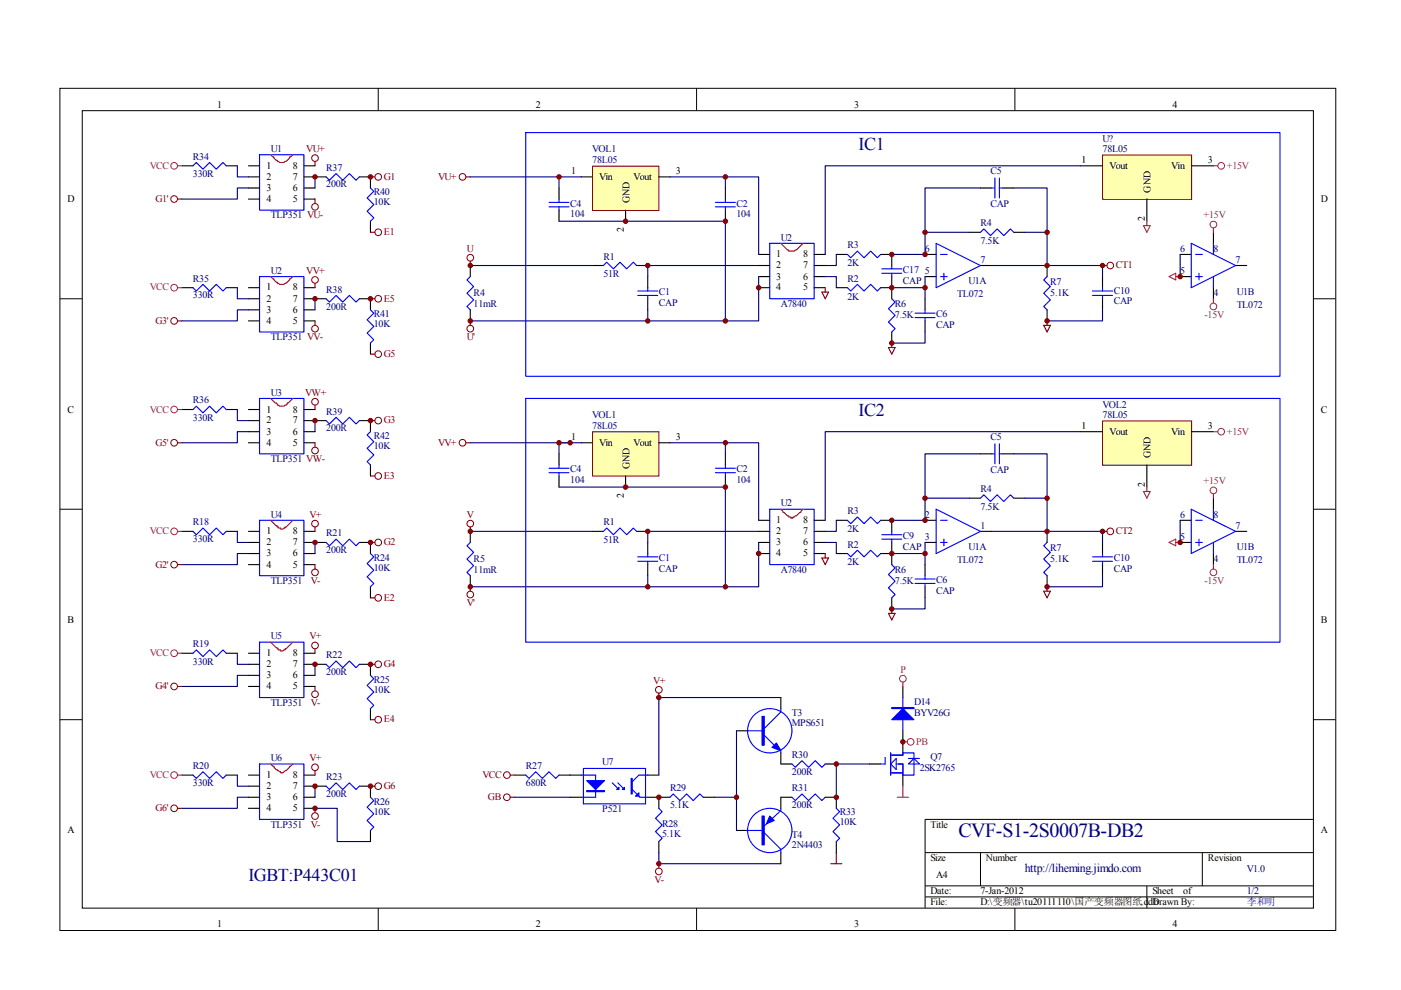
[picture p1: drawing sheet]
<svg xmlns="http://www.w3.org/2000/svg" width="297mm" height="210mm" viewBox="0 0 297 210" stroke-linecap="round" stroke-linejoin="round" font-family="sans-serif">
<g fill="none" stroke="#000" stroke-width=".21">
<path d="M12.7 18.7h270.5v178.6h-270.5zM80.2 18.7v4.7M147.7 18.7v4.7M215.2 18.7v4.7M17.4 23.5h261.1v169h-261.1zM12.7 63.3h4.7M278.4 63.3h4.7M12.7 108h4.7M278.4 108h4.7M12.7 152.6h4.7M278.4 152.6h4.7M278.4 173.7h-82.3v18.8"/>
<path d="M80.2 192.5v4.7M147.7 192.5v4.7M196.1 180.8h82.3M196.1 187.8h82.3M196.1 190.2h82.3M207.9 180.8v7M215.2 192.5v4.7M243.2 187.8v4.7M254.9 180.8v7"/>
</g>
<g fill="none" stroke="#00f" stroke-width=".23">
<path d="M40.9 35.2l.7-.7 1.4 1.4 1.4-1.4 1.5 1.4 1.4-1.4 .7 .7M55 32.8h9.4v11.8h-9.4zM69.1 37.5l.7 .7 1.5-1.4 1.4 1.4 1.4-1.4 1.4 1.4 .7-.7M78.5 39.9l.8 .7-1.5 1.4 1.5 1.4-1.5 1.4 1.5 1.4-.8 .7M55 58.6h9.4v11.8h-9.4zM163.2 51.6h9.4v11.7h-9.4zM40.9 61l.7 .7 1.4-1.4 1.4 1.4 1.5-1.4 1.4 1.4 .7-.7M69.1 63.3l.7 .7 1.5-1.4 1.4 1.4 1.4-1.4 1.4 1.4 .7-.7M78.5 65.7l.8 .7-1.5 1.4 1.5 1.4-1.5 1.4 1.5 1.4-.8 .7M40.9 86.8l.7-.7 1.4 1.4 1.4-1.4 1.5 1.4 1.4-1.4 .7 .7M55 84.5h9.4v11.7h-9.4zM69.1 89.2l.7 .7 1.5-1.4 1.4 1.4 1.4-1.4 1.4 1.4 .7-.7"/>
<path d="M40.9 112.7l.7 .7 1.4-1.4 1.4 1.4 1.5-1.4 1.4 1.4 .7-.7M55 110.3h9.4v11.8h-9.4zM69.1 115l.7 .7 1.5-1.4 1.4 1.4 1.4-1.4 1.4 1.4 .7-.7M78.5 117.4l.8 .7-1.5 1.4 1.5 1.4-1.5 1.4 1.5 1.4-.8 .7M40.9 138.5l.7-.7 1.4 1.4 1.4-1.4 1.5 1.4 1.4-1.4 .7 .7M55 136.2h9.4v11.7h-9.4zM69.1 140.9l.7 .7 1.5-1.5 1.4 1.5 1.4-1.5 1.4 1.5 .7-.7M78.5 143.2l.8 .7-1.5 1.4 1.5 1.4-1.5 1.4 1.5 1.4-.8 .7M40.9 164.3l.7 .7 1.4-1.4 1.4 1.4 1.5-1.4 1.4 1.4 .7-.7M55 162h9.4v11.7h-9.4zM69.1 166.7l.7 .7 1.5-1.4 1.4 1.4 1.4-1.4 1.4 1.4 .7-.7M78.5 169l.8 .7-1.5 1.4 1.5 1.5-1.5 1.4 1.5 1.4-.8 .7"/>
</g>
<g fill="none" stroke="#000" stroke-width=".23">
<path d="M38.6 35.2h2.3M48 35.2h2.3M52.7 35.2h2.3M52.7 37.5h2.3M52.7 39.9h2.3M64.4 35.2h2.4M64.4 37.5h4.7M64.4 39.9h2.4M76.2 37.5h2.3v2.4M52.7 42.2h2.3M64.4 42.2h2.4M78.5 46.9v2.4"/>
<path d="M160.9 53.9h2.3M160.9 56.3h2.3M160.9 58.6h2.3M172.6 53.9h2.4M172.6 56.3h2.4M172.6 58.6h2.4M38.6 61h2.3M48 61h2.3M52.7 61h2.3M52.7 63.3h2.3M52.7 65.7h2.3M52.7 68h2.3"/>
<path d="M64.4 61h2.4M64.4 63.3h4.7M64.4 65.7h2.4M64.4 68h2.4M76.2 63.3h2.3v2.4M78.5 72.7v2.4M160.9 61h2.3M172.6 61h2.4M38.6 86.8h2.3M48 86.8h2.3M52.7 86.8h2.3M52.7 89.2h2.3"/>
<path d="M52.7 91.5h2.3M52.7 93.9h2.3M64.4 86.8h2.4M64.4 89.2h4.7M64.4 91.5h2.4M64.4 93.9h2.4M76.2 89.2h2.3M38.6 112.7h2.3M48 112.7h2.3M52.7 112.7h2.3M52.7 115h2.3M52.7 117.4h2.3"/>
<path d="M52.7 119.7h2.3M64.4 112.7h2.4M64.4 115h4.7M64.4 117.4h2.4M64.4 119.7h2.4M76.2 115h2.3v2.4M38.6 138.5h2.3M48 138.5h2.3M52.7 138.5h2.3M64.4 138.5h2.4M78.5 124.4v2.4M52.7 140.9h2.3"/>
<path d="M52.7 143.2h2.3M52.7 145.5h2.3M64.4 140.9h4.7M64.4 143.2h2.4M64.4 145.5h2.4M76.2 140.9h2.3v2.3M78.5 150.2v2.4M38.6 164.3h2.3M48 164.3h2.3M52.7 164.3h2.3M52.7 166.7h2.3M52.7 169h2.3"/>
<path d="M52.7 171.4h2.3M64.4 164.3h2.4M64.4 166.7h4.7M64.4 169h2.4M64.4 171.4h2.4M76.2 166.7h2.3v2.3M78.5 176.1v2.3"/>
</g>
<path d="M57.4 32.8l.5 .5h.2a.83 .83 0 0 0 .7 .7v.2a1.83 1.83 0 0 0 2.1-.2l.5-.5v-.2h.2l.5-.5M57.4 58.6l.5 .5h.2a.82 .82 0 0 0 .7 .7v.3a1.81 1.81 0 0 0 2.1-.3l.5-.5v-.2h.2l.5-.5M165.6 51.6l1.4 1.4h.2v.2a2.17 2.17 0 0 0 2.1-.7l1-.9M57.4 84.5l.9 .9h.3a1.17 1.17 0 0 0 1.8 .5h.3l.2-.5h.2l1-.9M57.4 110.3l1.2 1.2h.2v.2h.2v.3h.5v.2h.5l.4-.2v-.3h.3l1.4-1.4M57.4 136.2l1.2 1.1h.2v.3h.2v.2h.5v.2h.5l.4-.2v-.2h.3l1.4-1.4M57.4 162l.5 .5h.2a.82 .82 0 0 0 .7 .7v.2l.7 .2v.3a.74 .74 0 0 0 .9-.5h.3l.7-.7v-.2h.2l.5-.5" fill="none" stroke="#f00" stroke-width=".23"/>
<g fill="none" stroke="#800000" stroke-width=".21">
<circle cx="66.8" cy="33.5" r=".71"/>
<circle cx="80.2" cy="37.5" r=".71"/>
<circle cx="36.9" cy="42.2" r=".71"/>
<circle cx="66.8" cy="43.9" r=".71"/>
<circle cx="66.8" cy="59.3" r=".71"/>
<circle cx="80.2" cy="49.2" r=".71"/>
<circle cx="36.9" cy="68" r=".71"/>
<circle cx="66.8" cy="69.7" r=".71"/>
<circle cx="80.2" cy="75.1" r=".71"/>
<circle cx="80.2" cy="63.3" r=".71"/>
<circle cx="36.9" cy="93.9" r=".71"/>
<circle cx="66.8" cy="85.2" r=".71"/>
<circle cx="66.8" cy="95.5" r=".71"/>
<circle cx="80.2" cy="89.2" r=".71"/>
<circle cx="36.9" cy="119.7" r=".71"/>
<circle cx="66.8" cy="111" r=".71"/>
<circle cx="80.2" cy="100.9" r=".71"/>
<circle cx="80.2" cy="115" r=".71"/>
<circle cx="66.8" cy="121.4" r=".71"/>
<circle cx="66.8" cy="136.9" r=".71"/>
<circle cx="80.2" cy="126.8" r=".71"/>
<circle cx="36.9" cy="145.5" r=".71"/>
<circle cx="66.8" cy="147.2" r=".71"/>
<circle cx="80.2" cy="140.8" r=".71"/>
<circle cx="80.2" cy="152.6" r=".71"/>
<circle cx="36.9" cy="171.4" r=".71"/>
<circle cx="66.8" cy="173" r=".71"/>
<circle cx="66.8" cy="162.7" r=".71"/>
<circle cx="80.2" cy="166.7" r=".71"/>
</g>
<g fill="none" stroke="#800000" stroke-width=".23">
<path d="M66.8 34.2v1M78.5 37.5h1M37.6 42.2h1M66.8 42.2v.9M78.5 49.3h1M37.6 68h1M66.8 60.1v.9M66.8 68v1M78.5 75.1h1M78.5 63.3h1M37.6 93.9h1M66.8 85.9v.9"/>
<path d="M66.8 93.9v.9M78.5 89.2h1M37.6 119.7h1M66.8 111.7v1M66.8 119.7v1M78.5 115h1M78.5 100.9h1M66.8 137.6v.9M78.5 126.8h1M37.6 145.5h1M66.8 145.5v1M78.5 140.9h1"/>
<path d="M78.5 152.6h1M37.6 171.4h1M66.8 163.4v.9M66.8 171.4v.9M78.5 166.7h1"/>
</g>
<path d="M125.7 35.3h14v9.3h-14z" fill="#ffffb0"/>
<g fill="none" stroke="#800000" stroke-width=".21">
<path d="M125.6 35.2h14.1v9.4h-14.1z"/>
<circle cx="98.1" cy="37.5" r=".71"/>
<circle cx="99.7" cy="54.7" r=".71"/>
<circle cx="99.7" cy="69.7" r=".7"/>
</g>
<g fill="none" stroke="#000" stroke-width=".23">
<path d="M123.2 37.5h2.4M139.7 37.5h2.3M153.8 39.9v2.3M207.9 39.9h2.3M212.6 39.9h2.3M99.7 56.3v2.3M125.6 56.3h2.3M132.6 44.6v2.3M135 56.3h2.3M137.3 58.6v2.4M153.8 44.6v2.3M177.3 53.9h2.4"/>
<path d="M186.7 53.9h2.4M196.1 53.9h2.4M196.1 58.6h2.4M205.5 49.3h2.4M207.9 56.3h2.3M214.9 49.3h2.4M99.7 65.7v2.3M137.3 63.3v2.4M177.3 61h2.4M186.7 61h2.4v2.3M189.1 70.4v2.3M196.1 63.3v2.4"/>
<path d="M196.1 68v2.4M160.9 110.3h2.3M160.9 112.7h2.3M160.9 115h2.3M160.9 117.4h2.3M172.6 110.3h2.4M172.6 112.7h2.4M172.6 115h2.4M172.6 117.4h2.4"/>
</g>
<g fill="none" stroke="#00f" stroke-width=".23">
<path d="M210.2 39.9h.7M210.9 37.7v4.3M211.9 39.9h.7M211.9 37.7v4.3M99.7 58.6l-.7 .7 1.4 1.5-1.4 1.4 1.4 1.4-1.4 1.4 .7 .7M127.9 56.3l.7-.7 1.4 1.4 1.5-1.4 1.4 1.4 1.4-1.4 .7 .7M151.7 42.9h4.2M151.7 43.9h4.2M153.8 42.2v.7M153.8 43.9v.7M179.7 53.9l.7 .8 1.4-1.5 1.4 1.5 1.4-1.5 1.4 1.5 .7-.8M198.5 51.6l9.4 4.7-9.4 4.7z"/>
<path d="M199.4 53.9h1.4M199.4 58.6h1.4M200.1 57.9v1.4M207.9 49.3l.7-.8 1.4 1.5 1.4-1.5 1.4 1.5 1.4-1.5 .7 .8M135.2 61.7h4.3M135.2 62.6h4.3M137.3 61v.7M137.3 62.6v.7M179.7 61l.7 .7 1.4-1.4 1.4 1.4 1.4-1.4 1.4 1.4 .7-.7M189.1 63.3l.7 .7-1.4 1.5 1.4 1.4-1.4 1.4 1.4 1.4-.7 .7M194 66.4h4.2M194 67.3h4.2"/>
<path d="M196.1 65.7v.7M196.1 67.3v.7M163.2 108h9.4v11.7h-9.4z"/>
</g>
<path d="M98.8 37.5h.9M99.7 55.4v.9M99.7 68v1M174.3 61.9h1.4l-.7 1.4zM175 61v.9M188.4 73.7h1.4l-.7 1.4zM189.1 72.7v1M221.3 69h1.4l-.7 1.4zM222 68v1" fill="none" stroke="#800000" stroke-width=".23"/>
<g fill="none" stroke="#000080" stroke-width=".23">
<path d="M142 37.5h18.9v16.4M153.8 37.5v2.4M207.9 39.9h-11.8v14h-7M214.9 39.9h7.1v16.4M99.7 56.3h25.9M132.6 46.9h21.2v21.1M160.9 56.3h-23.6v2.3M160.9 58.6v9.4h-61.2M175 58.6h2.3v2.4M177.3 53.9v2.4h-2.3M196.1 58.6v4.7M196.1 49.3h9.4"/>
<path d="M217.3 49.3h4.7M137.3 65.7v2.3M189.1 61h7M196.1 70.4v2.3h-7"/>
</g>
<g fill="#800000" stroke="#800000" stroke-width=".21">
<circle cx="137.3" cy="56.3" r=".47"/>
<circle cx="153.8" cy="37.5" r=".47"/>
<circle cx="153.8" cy="46.9" r=".47"/>
<circle cx="189.1" cy="72.7" r=".47"/>
<circle cx="196.1" cy="53.9" r=".47"/>
<circle cx="196.1" cy="61" r=".47"/>
<circle cx="196.1" cy="49.3" r=".47"/>
</g>
<path d="M165.6 108l.4 .4v.3h.3l.7 .7h.2v.2h.5v.2h.4v-.2l.7-.2 .8-.7h.2v-.3l.5-.4" fill="none" stroke="#f00" stroke-width=".23"/>
<path d="M125.7 91.6h14v9.3h-14z" fill="#ffffb0"/>
<g fill="none" stroke="#800000" stroke-width=".21">
<path d="M125.6 91.5h14.1v9.4h-14.1z"/>
<circle cx="235.4" cy="56.3" r=".7"/>
<circle cx="98.1" cy="93.9" r=".71"/>
<circle cx="99.7" cy="111" r=".7"/>
<circle cx="235.4" cy="112.7" r=".71"/>
<circle cx="99.7" cy="126.1" r=".71"/>
<circle cx="139.7" cy="146.3" r=".71"/>
<circle cx="107.5" cy="164.3" r=".71"/>
<circle cx="107.5" cy="169" r=".71"/>
<circle cx="139.7" cy="184.8" r=".71"/>
</g>
<g fill="none" stroke="#000" stroke-width=".23">
<path d="M189.1 53.9v2.4M189.1 58.6v2.4M222 56.3v2.3M233.8 58.6v2.4M250.2 53.9h2.4M250.2 58.6h2.4M257.3 49.3v2.3M262 56.3h2.3M222 65.7v2.3M233.8 63.3v2.4M257.3 61v2.3M78.5 89.2v2.3"/>
<path d="M78.5 98.6v2.3M123.2 93.9h2.4M139.7 93.9h2.3M153.8 96.2v2.4M207.9 96.2h2.3M212.6 96.2h2.3M99.7 112.7v2.3M125.6 112.7h2.3M132.6 100.9v2.4M135 112.7h2.3M137.3 115v2.4M137.3 119.7v2.4"/>
<path d="M153.8 100.9v2.4M177.3 110.3h2.4M177.3 117.4h2.4M186.7 110.3h2.4v2.4M186.7 117.4h2.4M189.1 115v4.7M196.1 110.3h2.4M196.1 115h2.4M196.1 119.7v2.4M205.5 105.6h2.4M207.9 112.7h2.3M214.9 105.6h2.4"/>
<path d="M222 112.7v2.3M233.8 115v2.4M233.8 119.7v2.4M250.2 110.3h2.4M250.2 115h2.4M257.3 105.6v2.4M257.3 117.4v2.3M262 112.7h2.3M99.7 122.1v2.3M189.1 126.8v2.3M196.1 124.4v2.4M222 122.1v2.3"/>
<path d="M156.2 154.9h2.3M165.6 147.9v2.3M165.6 159.6v2.4h2.3M109.1 164.3h2.4M118.5 164.3h4.7M120.9 169h2.3M137.3 164.3h2.4M137.3 169h4.7M139.7 169v2.4M139.7 178.4v2.4M149.1 169h2.3M156.2 176.1h2.3"/>
<path d="M167.9 169h-2.3v2.4M175 169h2.3v2.4M175 162h2.3M177.3 178.4v2.4M165.6 180.8v2.3"/>
</g>
<g fill="none" stroke="#00f" stroke-width=".23">
<path d="M111.5 28.1h159.9v51.7h-159.9zM187 57.9h4.2M187 57h4.2M189.1 56.3v.7M189.1 57.9v.7M222 58.6l-.7 .7 1.4 1.5-1.4 1.4 1.4 1.4-1.4 1.4 .7 .7M252.6 51.6l9.4 4.7-9.4 4.7zM253.5 53.9h1.4M253.5 58.6h1.4M254.2 57.9v1.4M257.3 51.6v2.3M257.3 58.6v2.4"/>
<path d="M231.6 62.6h4.3M231.6 61.7h4.3M233.8 61v.7M233.8 62.6v.7M78.5 91.5l-.7 .7 1.5 1.4-1.5 1.5 1.5 1.4-1.5 1.4 .7 .7M111.5 84.5h159.9v51.7h-159.9zM151.7 99.3h4.2M153.8 98.6v.7M210.2 96.2h.7M210.9 94.1v4.2M211.9 96.2h.7M211.9 94.1v4.2"/>
<path d="M99.7 115l-.7 .7 1.4 1.4-1.4 1.4 1.4 1.4-1.4 1.5 .7 .7M127.9 112.7l.7-.7 1.4 1.4 1.5-1.4 1.4 1.4 1.4-1.4 .7 .7M135.2 118.1h4.3M135.2 119h4.3M137.3 117.4v.7M137.3 119v.7M151.7 100.2h4.2M153.8 100.2v.7M179.7 110.3l.7 .7 1.4-1.4 1.4 1.4 1.4-1.4 1.4 1.4 .7-.7M179.7 117.4l.7 .7 1.4-1.4 1.4 1.4 1.4-1.4 1.4 1.4 .7-.7M187 114.3h4.2M187 113.4h4.2"/>
<path d="M189.1 119.7l.7 .7-1.4 1.4 1.4 1.4-1.4 1.4 1.4 1.5-.7 .7M189.1 112.7v.7M189.1 114.3v.7M198.5 108l9.4 4.7-9.4 4.7zM199.4 110.3h1.4M199.4 115h1.4M200.1 114.3v1.4M207.9 105.6l.7-.7 1.4 1.4 1.4-1.4 1.4 1.4 1.4-1.4 .7 .7M222 115l-.7 .7 1.4 1.4-1.4 1.4 1.4 1.4-1.4 1.5 .7 .7M231.6 118.1h4.3M231.6 119h4.3M233.8 117.4v.7"/>
<path d="M233.8 119v.7M252.6 108l9.4 4.7-9.4 4.7zM253.5 110.3h1.4M253.5 115h1.4M254.2 114.3v1.4M257.3 108v2.3M257.3 115v2.4M194 122.8h4.2M194 123.7h4.2M196.1 122.1v.7M196.1 123.7v.7M158.5 154.9h3.5"/>
<path d="M162 155.9l2.1 2.1M165.6 150.2v.7l-3.6 3.6M165.6 159.2v.4M111.5 164.3l.7 .7 1.4-1.4 1.4 1.4 1.4-1.4 1.4 1.4 .7-.7M123.2 164.3h3.1v4.7h-3.1M123.7 162.9h13.2v7.5h-13.2zM129.8 166l1.4 1.4M131 166l1.4 1.4M134 167.4l1.7 1.6h1.6M137.3 164.3h-1.8l-1.5 1.4M139.7 171.4l.7 .7-1.4 1.4 1.4 1.4-1.4 1.4 1.4 1.4-.7 .7M142 169l.7-.7 1.5 1.4 1.4-1.4 1.4 1.4 1.4-1.4 .7 .7"/>
<path d="M158.3 176.1h3.3M162 176.5l3.6 3.6v.7M165.6 171.4v.5l-3.6 3.2M167.9 162l.7 .7 1.4-1.4 1.4 1.4 1.4-1.4 1.5 1.4 .7-.7M167.9 169l.7 .7 1.4-1.4 1.4 1.4 1.4-1.4 1.5 1.4 .7-.7M177.3 171.4l.7 .7-1.4 1.4 1.4 1.4-1.4 1.4 1.4 1.4-.7 .7"/>
<circle cx="163.2" cy="154.9" r="4.7"/>
<circle cx="163.2" cy="176.1" r="4.7"/>
</g>
<g fill="none" stroke="#800000" stroke-width=".23">
<path d="M233.8 56.3h.9M98.8 93.9h.9M99.7 111.7v1M174.3 118.3h1.4l-.7 1.4zM175 117.4v.9M233.8 112.7h.9M99.7 124.4v.9M188.4 130h1.4l-.7 1.5zM189.1 129.1v.9M221.3 125.3h1.4l-.7 1.5zM222 124.4v.9M139.7 147v.9"/>
<path d="M108.2 169h.9M108.2 164.3h.9M139.7 183.1v1M176.1 183.1h2.4M177.3 180.8v2.3"/>
</g>
<g fill="none" stroke="#000080" stroke-width=".23">
<path d="M50.3 35.2v2.3h2.4M52.7 39.9h-2.4v2.3h-11.7M66.8 37.5v2.4M210.2 56.3h23.6v2.3M50.3 61v2.3h2.4M52.7 65.7h-2.4v2.3h-11.7M66.8 63.3v2.4M233.8 65.7v2.3h-11.8M50.3 86.8v2.4h2.4M52.7 91.5h-2.4v2.4h-11.7M66.8 89.2v2.3M142 93.9h18.9v16.4"/>
<path d="M153.8 93.9v2.3M207.9 96.2h-11.8v14.1h-7M214.9 96.2h7.1v16.5M50.3 112.7v2.3h2.4M52.7 117.4h-2.4v2.3h-11.7M66.8 115v2.4M99.7 112.7h25.9M132.6 103.3h21.2v21.1M160.9 112.7h-23.6v2.3M160.9 115v9.4h-61.2M175 115h2.3v2.4M177.3 110.3v2.4h-2.3"/>
<path d="M189.1 117.4h7M196.1 115v4.7M196.1 105.6h9.4M210.2 112.7h11.8M217.3 105.6h4.7M222 112.7h11.8v2.3M50.3 138.5v2.4h2.4M137.3 122.1v2.3M196.1 126.8v2.3h-7M233.8 122.1v2.3h-11.8M52.7 143.2h-2.4v2.3h-11.7M66.8 140.9v2.3"/>
<path d="M156.2 154.9v21.2M165.6 147.9h-25.9v16.4M50.3 164.3v2.4h2.4M52.7 169h-2.4v2.4h-11.7M66.8 171.4h4.7v7h7M66.8 166.7v2.3M109.1 169h11.8M151.4 169h4.8M177.3 162v7M139.7 180.8v2.3h25.9"/>
</g>
<g fill="#800000" stroke="#800000" stroke-width=".21">
<circle cx="137.3" cy="112.7" r=".47"/>
<circle cx="153.8" cy="103.3" r=".47"/>
<circle cx="153.8" cy="93.9" r=".47"/>
<circle cx="189.1" cy="129.1" r=".47"/>
<circle cx="196.1" cy="110.3" r=".47"/>
<circle cx="196.1" cy="117.4" r=".47"/>
<circle cx="222" cy="105.6" r=".47"/>
<circle cx="196.1" cy="105.6" r=".47"/>
<circle cx="189.1" cy="53.9" r=".47"/>
<circle cx="189.1" cy="61" r=".47"/>
<circle cx="189.1" cy="110.3" r=".47"/>
<circle cx="189.1" cy="117.4" r=".47"/>
<circle cx="78.5" cy="37.5" r=".47"/>
<circle cx="78.5" cy="89.2" r=".47"/>
<circle cx="78.5" cy="166.7" r=".47"/>
<circle cx="78.5" cy="140.8" r=".47"/>
<circle cx="78.5" cy="115" r=".47"/>
<circle cx="78.5" cy="63.3" r=".47"/>
<circle cx="66.8" cy="166.7" r=".47"/>
<circle cx="66.8" cy="140.8" r=".47"/>
<circle cx="66.8" cy="115" r=".47"/>
<circle cx="66.8" cy="89.2" r=".47"/>
<circle cx="66.8" cy="37.5" r=".47"/>
<circle cx="66.8" cy="63.3" r=".47"/>
<circle cx="66.8" cy="171.4" r=".47"/>
<circle cx="222" cy="49.3" r=".47"/>
<circle cx="222" cy="56.3" r=".47"/>
<circle cx="233.8" cy="56.3" r=".47"/>
<circle cx="222" cy="68" r=".47"/>
<circle cx="233.8" cy="112.7" r=".47"/>
<circle cx="222" cy="124.4" r=".47"/>
<circle cx="222" cy="112.7" r=".47"/>
<circle cx="139.7" cy="169" r=".47"/>
<circle cx="139.7" cy="147.9" r=".47"/>
<circle cx="156.1" cy="169" r=".47"/>
<circle cx="139.7" cy="183.1" r=".47"/>
<circle cx="177.3" cy="169" r=".47"/>
</g>
<g fill="none" stroke="#a1006a" stroke-width=".21">
<circle cx="36.9" cy="35.2" r=".71"/>
<circle cx="257.3" cy="47.6" r=".7"/>
<circle cx="36.9" cy="61" r=".71"/>
<circle cx="257.3" cy="65" r=".71"/>
<circle cx="36.9" cy="86.8" r=".71"/>
<circle cx="36.9" cy="112.7" r=".71"/>
<circle cx="257.3" cy="104" r=".7"/>
<circle cx="36.9" cy="138.5" r=".71"/>
<circle cx="257.3" cy="121.4" r=".7"/>
<circle cx="36.9" cy="164.3" r=".71"/>
</g>
<path d="M37.6 35.2h1M257.3 48.3v1M37.6 61h1M257.3 63.3v1M37.6 86.8h1M37.6 112.7h1M257.3 104.7v.9M257.3 119.7v1M37.6 138.5h1M37.6 164.3h1" fill="none" stroke="#a1006a" stroke-width=".23"/>
<g fill="#00f" stroke="#00f" stroke-width=".23">
<path d="M124.4 165.5h3.8l-1.9 1.9z"/>
<path d="M132.4 166.9v.5h-.5z"/>
<path d="M131.2 166.9v.5h-.4z"/>
<path d="M134.7 168.8l.8-.7v.7z"/>
<path d="M164.6 157.5l1 1.7-1.9-.7z"/>
<path d="M163.2 173l.9 1-1.6 .7z"/>
<path d="M124.4 167.6h3.8v.3h-3.8z" fill-rule="evenodd"/>
<path d="M133.8 165h.2v3.3h-.2z" fill-rule="evenodd"/>
<path d="M161.6 151.9h.4v6.1h-.4z" fill-rule="evenodd"/>
<path d="M161.6 173h.4v6.1h-.4z" fill-rule="evenodd"/>
</g>
<path d="M233.8 89.3h18.8v9.4h-18.8z" fill="#ffffb0"/>
<path d="M233.8 89.3h18.8v9.4h-18.8z" fill="none" stroke="#800000" stroke-width=".21"/>
<path d="M229 91.5h4.8M243.2 98.6v4.7M252.6 91.5h4.7" fill="none" stroke="#000" stroke-width=".23"/>
<path d="M233.8 32.9h18.8v9.4h-18.8z" fill="#ffffb0"/>
<path d="M233.8 32.9h18.8v9.4h-18.8z" fill="none" stroke="#800000" stroke-width=".21"/>
<path d="M118.5 39.9v2.3M229 35.2h4.8M252.6 35.2h4.7M118.5 44.6v2.3M243.2 42.2v4.7M118.5 96.2v2.4M118.5 100.9v2.4M191.4 145.5v2.4M191.4 154.9v4.7M184.4 162h2.3M191.4 164.3v2.4" fill="none" stroke="#000" stroke-width=".23"/>
<g fill="none" stroke="#a1006a" stroke-width=".21">
<circle cx="258.9" cy="35.2" r=".71"/>
<circle cx="258.9" cy="91.5" r=".7"/>
<circle cx="191.4" cy="143.9" r=".71"/>
<circle cx="193.1" cy="157.3" r=".71"/>
</g>
<g fill="none" stroke="#a1006a" stroke-width=".23">
<path d="M257.3 35.2h.9M242.5 47.8h1.4l-.7 1.5zM243.2 46.9v.9M247.9 58.6l1.4-.7v1.4zM249.3 58.6h.9M257.3 91.5h.9M242.5 104.2h1.4l-.7 1.4zM243.2 103.3v.9M247.9 115l1.4-.7v1.4zM249.3 115h.9M191.4 144.6v.9M191.4 157.3h1"/>
<path d="M190.2 169h2.4M191.4 166.7v2.3"/>
</g>
<path d="M99.7 37.5h18.8M123.2 37.5h-4.7v2.4M229 35.2h-54v18.7M118.5 46.9h14.1M250.2 53.9v4.7M99.7 93.9h21.2M123.2 93.9h-4.7v2.3M229 91.5h-54v18.8M118.5 103.3h14.1M250.2 110.3v4.7M177.3 162h7.1" fill="none" stroke="#000080" stroke-width=".23"/>
<g fill="none" stroke="#00f" stroke-width=".23">
<path d="M116.4 42.9h4.2M116.4 43.9h4.2M118.5 42.2v.7M118.5 43.9v.7M116.4 99.3h4.2M118.5 98.6v.7M116.4 100.2h4.2M118.5 100.2v.7M188.8 159.6v4.7M191.4 147.9v7M187.7 160.6v1.4h-1M188.8 160.1h2.6v-.5h2.4v4.7h-2.4v-2.3h-1.4"/>
<path d="M188.8 163.9h2.6M188.8 162l1.2-1.2v2.4zM192.6 160.8h2.4M193.8 160.8l1.2 1.2h-2.4z"/>
</g>
<g fill="#800000" stroke="#800000" stroke-width=".21">
<circle cx="177.3" cy="162" r=".47"/>
<circle cx="191.4" cy="157.3" r=".47"/>
<circle cx="250.2" cy="58.6" r=".47"/>
<circle cx="250.2" cy="115" r=".47"/>
<circle cx="99.7" cy="112.7" r=".47"/>
<circle cx="99.7" cy="124.4" r=".47"/>
<circle cx="160.9" cy="117.4" r=".47"/>
<circle cx="137.3" cy="124.4" r=".47"/>
<circle cx="153.8" cy="124.4" r=".47"/>
<circle cx="99.7" cy="56.3" r=".47"/>
<circle cx="99.7" cy="68" r=".47"/>
<circle cx="160.9" cy="61" r=".47"/>
<circle cx="137.3" cy="68" r=".47"/>
<circle cx="153.8" cy="68" r=".47"/>
<circle cx="132.6" cy="103.3" r=".47"/>
<circle cx="118.5" cy="93.9" r=".47"/>
<circle cx="120.9" cy="93.9" r=".47"/>
<circle cx="132.6" cy="46.9" r=".47"/>
<circle cx="118.5" cy="37.5" r=".47"/>
</g>
<g fill="#00f" stroke="#00f" stroke-width=".23">
<path d="M189.1 152.6l2.3-2.4 2.4 2.4z"/>
<path d="M189.1 150h4.7v.2h-4.7z" fill-rule="evenodd"/>
</g>
<text font-size="4.2" fill="#000080" x="203.2" y="177.4">CVF-S1-2S0007B-DB2</text>
<g font-size="3.8" fill="#000080">
<text x="182" y="31.8">IC1</text>
<text x="182" y="88.2">IC2</text>
<text x="52.7" y="186.9">IGBT:P443C01</text>
</g>
<text font-size="2.5" fill="#000080" x="217.3" y="184.8">http://liheming.jimdo.com</text>
<g font-size="2.1">
<text x="46.1" y="22.9">1</text>
<text x="113.6" y="22.9">2</text>
<text x="181.1" y="22.9">3</text>
<text x="248.6" y="22.9">4</text>
<text x="56.5" y="35.7">1</text>
<text x="62.1" y="35.7">8</text>
<text x="229.3" y="34.6">1</text>
<text x="235.2" y="35.7">Vout</text>
<text x="248.3" y="35.7">Vin</text>
<text x="256.1" y="34.6">3</text>
<text x="56.5" y="38.1">2</text>
<text x="56.5" y="40.5">3</text>
<text x="62.1" y="40.5">6</text>
<text x="62.1" y="38.1">7</text>
<text x="121.1" y="36.9">1</text>
<text x="127" y="38.1">Vin</text>
<text x="134.3" y="38.1">Vout</text>
<text x="143.3" y="36.9">3</text>
<text x="243.9" y="40.8" transform="rotate(-90 243.9 40.8)">GND</text>
<text x="14.3" y="42.8">D</text>
<text x="56.5" y="42.8">4</text>
<text x="62.1" y="42.8">5</text>
<text x="133.4" y="43.1" transform="rotate(-90 133.4 43.1)">GND</text>
<text x="242.7" y="46.9" transform="rotate(-90 242.7 46.9)">2</text>
<text x="280.1" y="42.8">D</text>
<text x="132.2" y="49.3" transform="rotate(-90 132.2 49.3)">2</text>
<text x="164.6" y="54.5">1</text>
<text x="164.6" y="56.9">2</text>
<text x="164.6" y="59.3">3</text>
<text x="170.3" y="59.3">6</text>
<text x="170.3" y="56.9">7</text>
<text x="170.3" y="54.5">8</text>
<text x="56.5" y="61.6">1</text>
<text x="56.5" y="63.9">2</text>
<text x="62.1" y="63.9">7</text>
<text x="62.1" y="61.6">8</text>
<text x="164.6" y="61.6">4</text>
<text x="170.3" y="61.6">5</text>
<text x="56.5" y="66.3">3</text>
<text x="56.5" y="68.7">4</text>
<text x="62.1" y="68.7">5</text>
<text x="62.1" y="66.3">6</text>
<text x="14.3" y="87.5">C</text>
<text x="56.5" y="87.5">1</text>
<text x="56.5" y="89.8">2</text>
<text x="62.1" y="89.8">7</text>
<text x="62.1" y="87.5">8</text>
<text x="280.1" y="87.5">C</text>
<text x="56.5" y="92.1">3</text>
<text x="56.5" y="94.5">4</text>
<text x="62.1" y="94.5">5</text>
<text x="62.1" y="92.1">6</text>
<text x="121.1" y="93.3">1</text>
<text x="127" y="94.5">Vin</text>
<text x="134.3" y="94.5">Vout</text>
<text x="143.3" y="93.3">3</text>
<text x="229.3" y="90.9">1</text>
<text x="235.2" y="92.1">Vout</text>
<text x="248.3" y="92.1">Vin</text>
<text x="256.1" y="90.9">3</text>
<text x="133.4" y="99.5" transform="rotate(-90 133.4 99.5)">GND</text>
<text x="243.9" y="97.1" transform="rotate(-90 243.9 97.1)">GND</text>
<text x="132.2" y="105.6" transform="rotate(-90 132.2 105.6)">2</text>
<text x="242.7" y="103.3" transform="rotate(-90 242.7 103.3)">2</text>
<text x="56.5" y="113.3">1</text>
<text x="62.1" y="113.3">8</text>
<text x="164.6" y="110.9">1</text>
<text x="164.6" y="113.3">2</text>
<text x="170.3" y="113.3">7</text>
<text x="170.3" y="110.9">8</text>
<text x="56.5" y="115.6">2</text>
<text x="56.5" y="118">3</text>
<text x="62.1" y="118">6</text>
<text x="62.1" y="115.6">7</text>
<text x="164.6" y="115.6">3</text>
<text x="164.6" y="118">4</text>
<text x="170.3" y="118">5</text>
<text x="170.3" y="115.6">6</text>
<text x="56.5" y="120.3">4</text>
<text x="62.1" y="120.3">5</text>
<text x="14.3" y="132.1">B</text>
<text x="280.1" y="132.1">B</text>
<text x="56.5" y="139.1">1</text>
<text x="56.5" y="141.5">2</text>
<text x="56.5" y="143.8">3</text>
<text x="62.1" y="143.8">6</text>
<text x="62.1" y="141.5">7</text>
<text x="62.1" y="139.1">8</text>
<text x="56.5" y="146.1">4</text>
<text x="62.1" y="146.1">5</text>
<text x="56.5" y="164.9">1</text>
<text x="56.5" y="167.3">2</text>
<text x="62.1" y="167.3">7</text>
<text x="62.1" y="164.9">8</text>
<text x="56.5" y="169.6">3</text>
<text x="56.5" y="172">4</text>
<text x="62.1" y="172">5</text>
<text x="62.1" y="169.6">6</text>
<text x="14.3" y="176.7">A</text>
<text x="197.3" y="175.5">Title</text>
<text x="280.1" y="176.7">A</text>
<text x="197.3" y="182.6">Size</text>
<text x="209" y="182.6">Number</text>
<text x="256.1" y="182.6">Revision</text>
<text x="197.3" y="189.6">Date:</text>
<text x="197.3" y="192">File:</text>
<text x="198.5" y="186.1">A4</text>
<text x="207.9" y="189.6">7-Jan-2012</text>
<text x="207.9" y="192">D:\变频器\tu20111110\国产变频器图纸.ddb</text>
<text x="244.3" y="189.6">Sheet</text>
<text x="244.3" y="192">Drawn By:</text>
<text x="250.9" y="189.6">of</text>
<text x="46.1" y="196.6">1</text>
<text x="113.6" y="196.6">2</text>
<text x="181.1" y="196.6">3</text>
<text x="248.6" y="196.6">4</text>
</g>
<g font-size="2.1" fill="#a1006a">
<text x="31.7" y="35.7">VCC</text>
<text x="260.1" y="35.7">+15V</text>
<text x="255.2" y="46.3">+15V</text>
<text x="31.7" y="61.6">VCC</text>
<text x="255.4" y="67.5">-15V</text>
<text x="31.7" y="87.5">VCC</text>
<text x="260.1" y="92.1">+15V</text>
<text x="255.2" y="102.7">+15V</text>
<text x="31.7" y="113.3">VCC</text>
<text x="255.4" y="123.9">-15V</text>
<text x="31.7" y="139.1">VCC</text>
<text x="190.9" y="142.6">P</text>
<text x="194.2" y="157.9">PB</text>
<text x="31.7" y="164.9">VCC</text>
</g>
<g font-size="2.1" fill="#000080">
<text x="40.9" y="33.9">R34</text>
<text x="57.4" y="32.3">U1</text>
<text x="125.6" y="32.3">VOL1</text>
<text x="125.6" y="34.6">78L05</text>
<text x="233.8" y="30.2">U?</text>
<text x="233.8" y="32.3">78L05</text>
<text x="40.9" y="37.6">330R</text>
<text x="69.2" y="36.3">R37</text>
<text x="69.2" y="39.7">200R</text>
<text x="79.2" y="41.4">R40</text>
<text x="210" y="36.9">C5</text>
<text x="57.4" y="46.3">TLP351 VU-</text>
<text x="79.2" y="43.5">10K</text>
<text x="120.9" y="43.8">C4</text>
<text x="120.9" y="46.1">104</text>
<text x="156.1" y="43.8">C2</text>
<text x="156.1" y="46.1">104</text>
<text x="210" y="44">CAP</text>
<text x="165.5" y="51.1">U2</text>
<text x="179.7" y="52.7">R3</text>
<text x="196.1" y="53.4">6</text>
<text x="207.9" y="48">R4</text>
<text x="207.9" y="51.7">7.5K</text>
<text x="250.2" y="53.4">6</text>
<text x="257.3" y="53.4">8</text>
<text x="40.9" y="59.7">R35</text>
<text x="57.4" y="58.1">U2</text>
<text x="127.9" y="55">R1</text>
<text x="127.9" y="58.8">51R</text>
<text x="179.7" y="56.4">2K</text>
<text x="179.7" y="59.7">R2</text>
<text x="191.4" y="57.8">C17</text>
<text x="196.1" y="58.1">5</text>
<text x="207.9" y="55.7">7</text>
<text x="250.2" y="58.1">5</text>
<text x="262" y="55.7">7</text>
<text x="40.9" y="63.3">330R</text>
<text x="69.2" y="62.1">R38</text>
<text x="69.2" y="65.6">200R</text>
<text x="100.4" y="62.8">R4</text>
<text x="100.4" y="65.1">11mR</text>
<text x="139.7" y="62.5">C1</text>
<text x="139.7" y="64.9">CAP</text>
<text x="165.5" y="65.1">A7840</text>
<text x="179.7" y="63.5">2K</text>
<text x="189.7" y="65.1">R6</text>
<text x="191.4" y="60.2">CAP</text>
<text x="202.9" y="63">TL072</text>
<text x="205.3" y="60.2">U1A</text>
<text x="222.7" y="60.5">R7</text>
<text x="222.7" y="62.8">5.1K</text>
<text x="236.1" y="62.3">C10</text>
<text x="236.1" y="64.4">CAP</text>
<text x="257.3" y="62.8">4</text>
<text x="262.2" y="62.5">U1B</text>
<text x="262.2" y="65.4">TL072</text>
<text x="79.2" y="67.2">R41</text>
<text x="79.2" y="69.4">10K</text>
<text x="189.7" y="67.5">7.5K</text>
<text x="198.5" y="67.2">C6</text>
<text x="198.5" y="69.6">CAP</text>
<text x="57.4" y="72.2">TLP351 VV-</text>
<text x="57.4" y="83.9">U3</text>
<text x="40.9" y="85.5">R36</text>
<text x="40.9" y="89.3">330R</text>
<text x="69.2" y="87.9">R39</text>
<text x="125.6" y="88.6">VOL1</text>
<text x="233.8" y="86.5">VOL2</text>
<text x="233.8" y="88.6">78L05</text>
<text x="69.2" y="91.5">200R</text>
<text x="79.2" y="93.1">R42</text>
<text x="79.2" y="95.2">10K</text>
<text x="125.6" y="90.9">78L05</text>
<text x="210" y="93.3">C5</text>
<text x="57.4" y="98">TLP351 VW-</text>
<text x="120.9" y="100.1">C4</text>
<text x="156.1" y="100.1">C2</text>
<text x="210" y="100.3">CAP</text>
<text x="120.9" y="102.5">104</text>
<text x="156.1" y="102.5">104</text>
<text x="165.5" y="107.4">U2</text>
<text x="207.9" y="104.3">R4</text>
<text x="40.9" y="111.4">R18</text>
<text x="57.4" y="109.7">U4</text>
<text x="69.2" y="113.7">R21</text>
<text x="127.9" y="111.4">R1</text>
<text x="179.7" y="109.1">R3</text>
<text x="179.7" y="112.8">2K</text>
<text x="196.1" y="109.7">2</text>
<text x="207.9" y="108.1">7.5K</text>
<text x="207.9" y="112.1">1</text>
<text x="250.2" y="109.7">6</text>
<text x="257.3" y="109.7">8</text>
<text x="262" y="112.1">7</text>
<text x="40.9" y="114.9">330R</text>
<text x="69.2" y="117.3">200R</text>
<text x="79.2" y="118.9">R24</text>
<text x="100.4" y="119.1">R5</text>
<text x="127.9" y="115.2">51R</text>
<text x="139.7" y="118.9">C1</text>
<text x="179.7" y="116.1">R2</text>
<text x="179.7" y="119.8">2K</text>
<text x="191.4" y="114.2">C9</text>
<text x="191.4" y="116.6">CAP</text>
<text x="196.1" y="114.5">3</text>
<text x="202.9" y="119.4">TL072</text>
<text x="205.3" y="116.6">U1A</text>
<text x="222.7" y="116.8">R7</text>
<text x="222.7" y="119.1">5.1K</text>
<text x="236.1" y="118.9">C10</text>
<text x="250.2" y="114.5">5</text>
<text x="257.3" y="119.1">4</text>
<text x="262.2" y="116.6">U1B</text>
<text x="262.2" y="119.4">TL072</text>
<text x="57.4" y="123.9">TLP351</text>
<text x="79.2" y="121">10K</text>
<text x="100.4" y="121.5">11mR</text>
<text x="139.7" y="121.3">CAP</text>
<text x="165.5" y="121.5">A7840</text>
<text x="189.7" y="121.5">R6</text>
<text x="189.7" y="123.9">7.5K</text>
<text x="198.5" y="123.6">C6</text>
<text x="198.5" y="125.9">CAP</text>
<text x="236.1" y="121.3">CAP</text>
<text x="40.9" y="137.3">R19</text>
<text x="57.4" y="135.6">U5</text>
<text x="40.9" y="141">330R</text>
<text x="69.2" y="139.5">R22</text>
<text x="69.2" y="143.1">200R</text>
<text x="57.4" y="149.7">TLP351</text>
<text x="79.2" y="144.7">R25</text>
<text x="79.2" y="146.8">10K</text>
<text x="193.8" y="149.5">D14</text>
<text x="167.9" y="151.8">T3</text>
<text x="167.9" y="153.9">MPS651</text>
<text x="193.8" y="151.8">BYV26G</text>
<text x="57.4" y="161.4">U6</text>
<text x="167.9" y="160.7">R30</text>
<text x="197.3" y="161.2">Q7</text>
<text x="40.9" y="163.1">R20</text>
<text x="40.9" y="166.6">330R</text>
<text x="69.2" y="165.5">R23</text>
<text x="111.5" y="163.1">R27</text>
<text x="111.5" y="166.6">680R</text>
<text x="127.7" y="162.2">U7</text>
<text x="142.1" y="167.7">R29</text>
<text x="167.9" y="164.3">200R</text>
<text x="167.9" y="167.7">R31</text>
<text x="195" y="163.5">2SK2765</text>
<text x="69.2" y="168.9">200R</text>
<text x="79.2" y="170.6">R26</text>
<text x="79.2" y="172.7">10K</text>
<text x="127.7" y="172.2">P521</text>
<text x="142.1" y="171.3">5.1K</text>
<text x="167.9" y="171.3">200R</text>
<text x="178.1" y="172.9">R33</text>
<text x="57.4" y="175.5">TLP351</text>
<text x="140.4" y="175.3">R28</text>
<text x="140.4" y="177.4">5.1K</text>
<text x="167.9" y="177.6">T4</text>
<text x="167.9" y="179.8">2N4403</text>
<text x="178.1" y="175">10K</text>
<text x="264.3" y="184.9">V1.0</text>
<text x="264.3" y="189.6">1/2</text>
<text x="264.3" y="192">李和明</text>
</g>
<g font-size="2.1" fill="#800000">
<text x="64.9" y="32.3">VU+</text>
<text x="81.4" y="38.1">G1</text>
<text x="92.9" y="38.1">VU+</text>
<text x="32.9" y="42.8">G1'</text>
<text x="81.4" y="49.9">E1</text>
<text x="99" y="53.4">U</text>
<text x="64.9" y="58.1">VV+</text>
<text x="236.6" y="56.9">CT1</text>
<text x="81.4" y="63.9">E5</text>
<text x="32.9" y="68.7">G3'</text>
<text x="81.4" y="75.7">G5</text>
<text x="99" y="72.2">U'</text>
<text x="64.7" y="83.9">VW+</text>
<text x="81.4" y="89.8">G3</text>
<text x="32.9" y="94.5">G5'</text>
<text x="92.9" y="94.5">VV+</text>
<text x="81.4" y="101.5">E3</text>
<text x="65.6" y="109.7">V+</text>
<text x="99" y="109.7">V</text>
<text x="236.6" y="113.3">CT2</text>
<text x="81.4" y="115.6">G2</text>
<text x="32.9" y="120.3">G2'</text>
<text x="65.9" y="123.9">V-</text>
<text x="81.4" y="127.4">E2</text>
<text x="99" y="128.5">V'</text>
<text x="65.6" y="135.6">V+</text>
<text x="81.4" y="141.5">G4</text>
<text x="32.9" y="146.1">G4'</text>
<text x="65.9" y="149.7">V-</text>
<text x="138.5" y="145">V+</text>
<text x="81.4" y="153.2">E4</text>
<text x="65.6" y="161.4">V+</text>
<text x="81.4" y="167.3">G6</text>
<text x="102.3" y="164.9">VCC</text>
<text x="32.9" y="172">G6'</text>
<text x="103.5" y="169.6">GB</text>
<text x="65.9" y="175.5">V-</text>
<text x="138.8" y="187.3">V-</text>
</g>
</svg>
